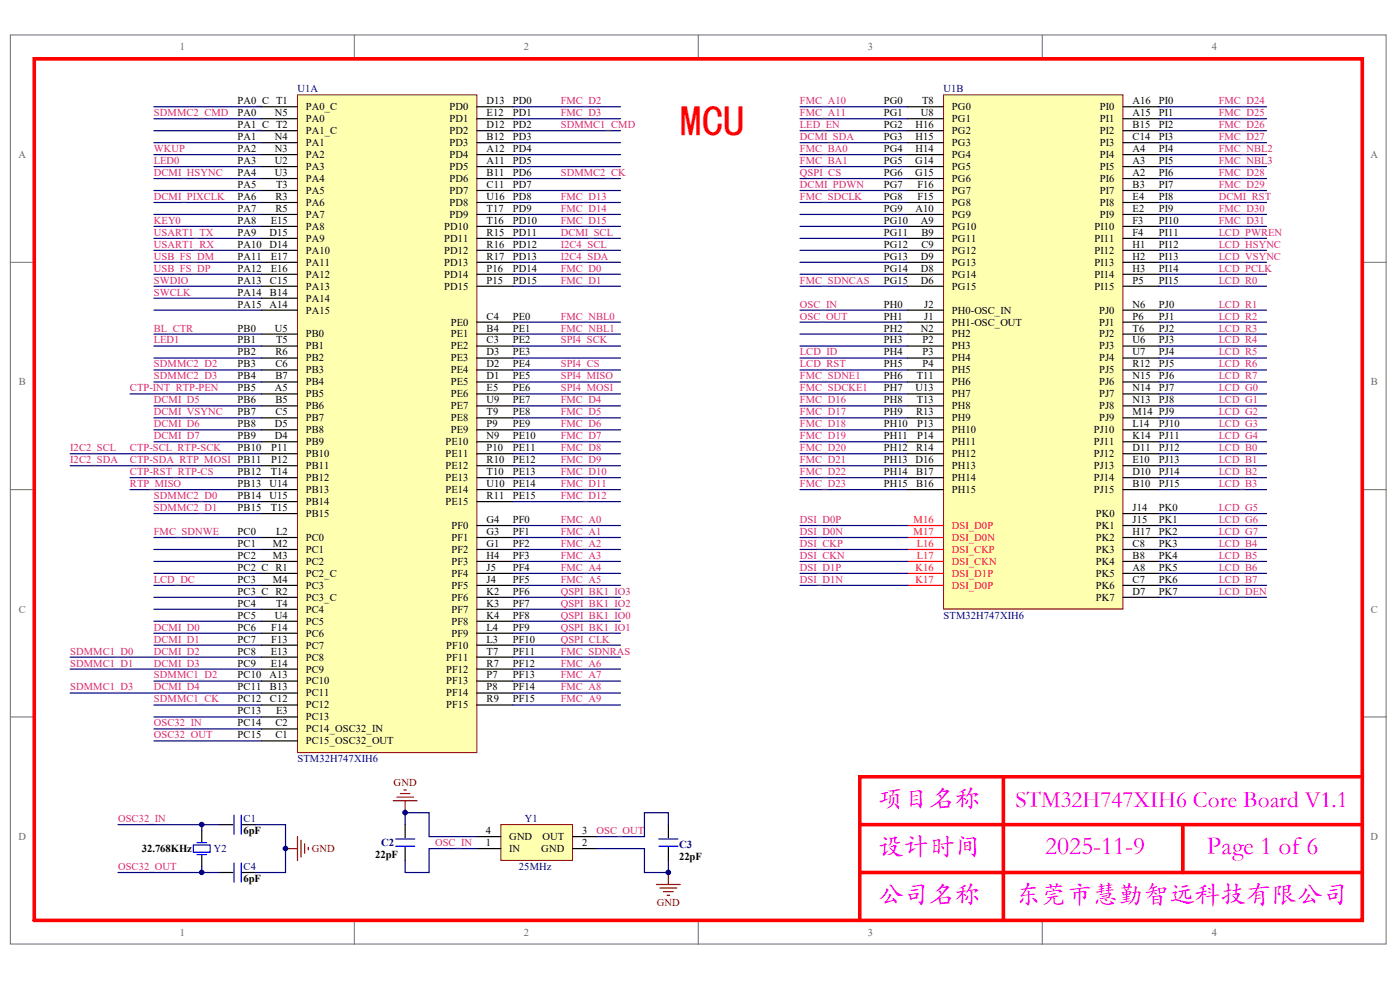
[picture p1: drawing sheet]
<svg xmlns="http://www.w3.org/2000/svg" width="291mm" height="204mm" viewBox="0 0 291 204" stroke-linecap="round" stroke-linejoin="round" font-family="sans-serif">
<g fill="#fff" stroke="#696969" stroke-width=".21">
<path d="M2.1 7.3h286.1v188.9h-286.1z"/>
<path d="M7.1 12.2h276.1v179.1h-276.1z"/>
</g>
<path d="M73.7 7.3v4.9M145.2 7.3v4.9M216.7 7.3v4.9M2.1 54.5h5M283.2 54.5h5M2.1 101.8h5M283.2 101.8h5M2.1 149h5M283.2 149h5M73.7 191.3v5M145.2 191.3v5M216.7 191.3v5" fill="none" stroke="#696969" stroke-width=".21"/>
<path d="M7.1 12.2h276.1v179.1h-276.1zM178.7 171.4h104.5M208.6 161.5v29.8M245.9 171.4v10M283.2 161.5h-104.5v29.8M178.7 181.4h104.5" fill="none" stroke="#f00" stroke-width=".75"/>
<g fill="none" stroke="#000080" stroke-width=".25">
<path d="M32 22.2h22.4M32 24.7h22.4M32 27.2h22.4M32 29.7h22.4M32 32.1h22.4M32 34.6h22.4M32 37.1h22.4M32 39.6h22.4M106.6 22.2h22.4M106.6 24.7h22.4M106.6 27.2h22.4M106.6 29.7h22.4"/>
<path d="M106.6 32.1h22.4M106.6 34.6h22.4M106.6 37.1h22.4M106.6 39.6h22.4M166.3 22.2h22.4M166.3 24.7h22.4M166.3 27.2h22.4M166.3 29.7h22.4M166.3 32.1h22.4M166.3 34.6h22.4M166.3 37.1h22.4M166.3 39.6h22.4"/>
<path d="M240.9 22.2h22.4M240.9 24.7h22.4M240.9 27.2h22.4M240.9 29.7h22.4M240.9 32.1h22.4M240.9 34.6h22.4M240.9 37.1h22.4M240.9 39.6h22.4M32 42.1h22.4M32 44.6h22.4M32 47.1h22.4M32 49.5h22.4"/>
<path d="M32 52h22.4M32 54.5h22.4M32 57h22.4M32 59.5h22.4M106.6 42.1h22.4M106.6 44.6h22.4M106.6 47.1h22.4M106.6 49.5h22.4M106.6 52h22.4M106.6 54.5h22.4M106.6 57h22.4M106.6 59.5h22.4"/>
<path d="M166.3 42.1h22.4M166.3 44.6h22.4M166.3 47.1h22.4M166.3 49.5h22.4M166.3 52h22.4M166.3 54.5h22.4M166.3 57h22.4M166.3 59.5h22.4M240.9 42.1h22.4M240.9 44.6h22.4M240.9 47.1h22.4M240.9 49.5h22.4"/>
<path d="M240.9 52h22.4M240.9 54.5h22.4M240.9 57h22.4M240.9 59.5h22.4M32 62h22.4M32 64.5h22.4M32 69.4h22.4M32 71.9h22.4M32 74.4h22.4M32 76.9h22.4M32 79.4h22.4M106.6 69.4h22.4"/>
<path d="M106.6 71.9h22.4M106.6 74.4h22.4M106.6 76.9h22.4M106.6 79.4h22.4M106.6 67h22.4M166.3 64.5h22.4M166.3 69.4h22.4M166.3 71.9h22.4M166.3 74.4h22.4M166.3 76.9h22.4M166.3 79.4h22.4M166.3 67h22.4"/>
<path d="M240.9 64.5h22.4M240.9 69.4h22.4M240.9 71.9h22.4M240.9 74.4h22.4M240.9 76.9h22.4M240.9 79.4h22.4M240.9 67h22.4M27 81.9h27.4M27 99.3h27.4M32 84.4h22.4M32 86.9h22.4M32 89.3h22.4"/>
<path d="M32 91.8h22.4M106.6 81.9h22.4M106.6 84.4h22.4M106.6 86.9h22.4M106.6 89.3h22.4M106.6 91.8h22.4M106.6 99.3h22.4M106.6 94.3h22.4M106.6 96.8h22.4M166.3 81.9h22.4M166.3 84.4h22.4M166.3 86.9h22.4"/>
<path d="M166.3 89.3h22.4M166.3 91.8h22.4M166.3 99.3h22.4M166.3 94.3h22.4M166.3 96.8h22.4M240.9 81.9h22.4M240.9 84.4h22.4M240.9 86.9h22.4M240.9 89.3h22.4M240.9 91.8h22.4M240.9 99.3h22.4M240.9 94.3h22.4"/>
<path d="M240.9 96.8h22.4M27 101.8h27.4M32 104.3h22.4M32 106.7h22.4M32 111.7h22.4M32 114.2h22.4M32 116.7h22.4M32 119.2h22.4M106.6 101.8h22.4M106.6 104.3h22.4M106.6 111.7h22.4M106.6 114.2h22.4"/>
<path d="M106.6 116.7h22.4M106.6 119.2h22.4M106.6 109.2h22.4M166.3 101.8h22.4M240.9 101.8h22.4M240.9 106.7h22.4M240.9 111.7h22.4M240.9 114.2h22.4M240.9 116.7h22.4M240.9 119.2h22.4M240.9 109.2h22.4M32 121.7h22.4"/>
<path d="M32 124.2h22.4M32 126.6h22.4M32 129.1h22.4M32 131.6h22.4M32 134.1h22.4M106.6 121.7h22.4M106.6 124.2h22.4M106.6 126.6h22.4M106.6 129.1h22.4M106.6 131.6h22.4M106.6 134.1h22.4M106.6 136.6h22.4"/>
<path d="M106.6 139.1h22.4M240.9 121.7h22.4M240.9 124.2h22.4M32 146.5h22.4M32 149h22.4M32 151.5h22.4M32 154h22.4M106.6 146.5h22.4M106.6 141.6h22.4M106.6 144.1h22.4M53.1 171.4h6.3v10h-6.3"/>
</g>
<path d="M41.9 172.7v2.4M41.9 177.6v2.5M45.7 171.4h2.7M50.4 171.4h2.7M84.2 171.4v2.7M84.2 176.1v2.8M138.9 171.4v2.7M138.9 176.1v2.8M45.7 181.4h2.7M50.4 181.4h2.7" fill="none" stroke="#000" stroke-width=".25"/>
<path d="M40.2 175.6h3.5v1.5h-3.5zM40.9 175.1h2M40.9 177.6h2M48.7 169.4v4M48.7 179.4v3.9M50.2 169.4v4M50.2 179.4v3.9M82.2 174.4h4M82.2 175.9h4M137 174.4h3.9M137 175.9h3.9" fill="none" stroke="#00f" stroke-width=".25"/>
<path d="M59.4 176.4h2.4M61.8 173.9v5M62.6 174.6v3.5M63.3 175.4v2M64.1 176.1v.5" fill="none" stroke="#800000" stroke-width=".25"/>
<path d="M104.1 171.4h14.9v7.4h-14.9z" fill="#ffffb0" stroke="#800000" stroke-width=".21"/>
<path d="M99.1 176.4h5M99.1 173.9h5M119 176.4h5M119 173.9h5" fill="none" stroke="#000" stroke-width=".25"/>
<path d="M81.7 166.4h5M82.5 165.7h3.5M83.2 164.9h2M84 164.2h.5M84.2 166.4v2.5M136.5 183.8h4.9M137.2 184.6h3.5M138 185.3h1.9M138.7 186.1h.5M138.9 181.4v2.4" fill="none" stroke="#800000" stroke-width=".25"/>
<g fill="none" stroke="#000080" stroke-width=".25">
<path d="M14.6 94.3h39.8M14.6 96.8h39.8M14.6 136.6h39.8M14.6 139.1h39.8M14.6 144.1h39.8M32 141.6h22.4M24.5 171.4h17.4M45.7 171.4h-3.8v1.3M84.2 171.4v-2.5h5v5h9.9M99.1 176.4h-9.9v5h-5v-2.5M124 176.4h10v5h4.9v-2.5M138.9 171.4v-2.5h-4.9v5h-10"/>
<path d="M24.5 181.4h17.4M41.9 180.1v1.3h3.8"/>
</g>
<path d="M61.8 19.7h37.3v136.7h-37.3z" fill="#ffffb0" stroke="#800000" stroke-width=".21"/>
<g fill="none" stroke="#000" stroke-width=".25">
<path d="M54.4 22.2h7.4M54.4 24.7h7.4M54.4 27.2h7.4M54.4 29.7h7.4M54.4 34.6h7.4M54.4 37.1h7.4M54.4 39.6h7.4M54.4 32.1h7.4M99.1 22.2h7.5M99.1 24.7h7.5M99.1 27.2h7.5M99.1 29.7h7.5"/>
<path d="M99.1 34.6h7.5M99.1 37.1h7.5M99.1 39.6h7.5M99.1 32.1h7.5M54.4 42.1h7.4M54.4 44.6h7.4M54.4 47.1h7.4M54.4 49.5h7.4M54.4 52h7.4M54.4 54.5h7.4M54.4 57h7.4M54.4 59.5h7.4"/>
<path d="M99.1 42.1h7.5M99.1 44.6h7.5M99.1 47.1h7.5M99.1 49.5h7.5M99.1 52h7.5M99.1 54.5h7.5M99.1 57h7.5M99.1 59.5h7.5M54.4 62h7.4M54.4 64.5h7.4M54.4 69.4h7.4M54.4 71.9h7.4"/>
<path d="M54.4 74.4h7.4M54.4 76.9h7.4M54.4 79.4h7.4M99.1 69.4h7.5M99.1 71.9h7.5M99.1 74.4h7.5M99.1 76.9h7.5M99.1 79.4h7.5M99.1 67h7.5M54.4 81.9h7.4M54.4 84.4h7.4M54.4 86.9h7.4"/>
<path d="M54.4 89.3h7.4M54.4 91.8h7.4M54.4 94.3h7.4M54.4 96.8h7.4M54.4 99.3h7.4M99.1 81.9h7.5M99.1 84.4h7.5M99.1 86.9h7.5M99.1 89.3h7.5M99.1 91.8h7.5M99.1 94.3h7.5M99.1 96.8h7.5"/>
<path d="M99.1 99.3h7.5M54.4 101.8h7.4M54.4 104.3h7.4M54.4 106.7h7.4M54.4 111.7h7.4M54.4 114.2h7.4M54.4 116.7h7.4M54.4 119.2h7.4M99.1 101.8h7.5M99.1 104.3h7.5M99.1 111.7h7.5M99.1 114.2h7.5"/>
<path d="M99.1 116.7h7.5M99.1 119.2h7.5M99.1 109.2h7.5M54.4 121.7h7.4M54.4 124.2h7.4M54.4 126.6h7.4M54.4 129.1h7.4M54.4 131.6h7.4M54.4 134.1h7.4M54.4 136.6h7.4M54.4 139.1h7.4M99.1 121.7h7.5"/>
<path d="M99.1 124.2h7.5M99.1 126.6h7.5M99.1 129.1h7.5M99.1 131.6h7.5M99.1 134.1h7.5M99.1 136.6h7.5M99.1 139.1h7.5M54.4 141.6h7.4M54.4 144.1h7.4M54.4 146.5h7.4M54.4 149h7.4M54.4 151.5h7.4"/>
<path d="M54.4 154h7.4M99.1 141.6h7.5M99.1 144.1h7.5M99.1 146.5h7.5"/>
</g>
<path d="M196.2 19.7h37.2v106.9h-37.2z" fill="#ffffb0" stroke="#800000" stroke-width=".21"/>
<g fill="none" stroke="#000" stroke-width=".25">
<path d="M188.7 22.2h7.5M188.7 24.7h7.5M188.7 27.2h7.5M188.7 29.7h7.5M188.7 32.1h7.5M188.7 34.6h7.5M188.7 37.1h7.5M188.7 39.6h7.5M233.5 22.2h7.4M233.5 24.7h7.4M233.5 27.2h7.4M233.5 29.7h7.4"/>
<path d="M233.5 32.1h7.4M233.5 34.6h7.4M233.5 37.1h7.4M233.5 39.6h7.4M188.7 42.1h7.5M188.7 44.6h7.5M188.7 47.1h7.5M188.7 49.5h7.5M188.7 52h7.5M188.7 54.5h7.5M188.7 57h7.5M188.7 59.5h7.5"/>
<path d="M233.5 42.1h7.4M233.5 44.6h7.4M233.5 47.1h7.4M233.5 49.5h7.4M233.5 52h7.4M233.5 54.5h7.4M233.5 57h7.4M233.5 59.5h7.4M188.7 64.5h7.5M188.7 67h7.5M188.7 69.4h7.5M188.7 71.9h7.5"/>
<path d="M188.7 74.4h7.5M188.7 76.9h7.5M188.7 79.4h7.5M233.5 64.5h7.4M233.5 67h7.4M233.5 69.4h7.4M233.5 71.9h7.4M233.5 74.4h7.4M233.5 76.9h7.4M233.5 79.4h7.4M188.7 81.9h7.5M188.7 84.4h7.5"/>
<path d="M188.7 86.9h7.5M188.7 89.3h7.5M188.7 91.8h7.5M188.7 94.3h7.5M188.7 96.8h7.5M188.7 99.3h7.5M233.5 81.9h7.4M233.5 84.4h7.4M233.5 86.9h7.4M233.5 89.3h7.4M233.5 91.8h7.4M233.5 94.3h7.4"/>
<path d="M233.5 96.8h7.4M233.5 99.3h7.4M188.7 101.8h7.5M233.5 101.8h7.4M233.5 106.7h7.4M233.5 109.2h7.4M233.5 111.7h7.4M233.5 114.2h7.4M233.5 116.7h7.4M233.5 119.2h7.4M233.5 121.7h7.4M233.5 124.2h7.4"/>
</g>
<path d="M188.7 109.2h7.5M188.7 111.7h7.5M188.7 119.2h7.5M188.7 114.2h7.5M188.7 116.7h7.5M188.7 121.7h7.5" fill="none" stroke="#ee0e22" stroke-width=".25"/>
<path d="M166.3 109.2h22.4M166.3 111.7h22.4M166.3 114.2h22.4M166.3 116.7h22.4M166.3 119.2h22.4M166.3 121.7h22.4" fill="none" stroke="#000080" stroke-width=".25"/>
<g fill="#000080" stroke="#000080" stroke-width=".21">
<circle cx="41.9" cy="181.3" r=".48"/>
<circle cx="41.9" cy="171.4" r=".48"/>
<circle cx="59.3" cy="176.4" r=".48"/>
<circle cx="84.2" cy="168.9" r=".48"/>
<circle cx="138.9" cy="181.3" r=".48"/>
</g>
<g font-size="9" fill="#f00">
<text x="141.4" y="28.4">MU</text>
<text x="145.9" y="28.4">C</text>
</g>
<g font-size="5.3" fill="#f0f">
<text x="182.5" y="167.6">项目名称</text>
<text x="182.5" y="177.5">设计时间</text>
<text x="217.3" y="177.5">2025-11-9</text>
<text x="250.9" y="177.5">Page 1 of 6</text>
<text x="182.5" y="187.5">公司名称</text>
<text x="211.1" y="187.5">东莞市慧勤智远科技有限公司</text>
</g>
<text font-size="4.9" fill="#f0f" x="211.1" y="167.7">STM32H747XIH6 Core Board V1.1</text>
<g font-size="2.2" fill="#696969">
<text x="37.4" y="10.5">1</text>
<text x="108.9" y="10.5">2</text>
<text x="180.4" y="10.5">3</text>
<text x="251.9" y="10.5">4</text>
<text x="3.8" y="32.8">A</text>
<text x="284.9" y="32.8">A</text>
<text x="3.9" y="80.1">B</text>
<text x="285" y="80.1">B</text>
<text x="3.9" y="127.4">C</text>
<text x="285" y="127.4">C</text>
<text x="3.8" y="174.6">D</text>
<text x="284.9" y="174.6">D</text>
<text x="37.4" y="194.5">1</text>
<text x="108.9" y="194.5">2</text>
<text x="180.4" y="194.5">3</text>
<text x="251.9" y="194.5">4</text>
</g>
<g font-size="2.2">
<text x="49.4" y="21.7">PA0_C T1</text>
<text x="63.6" y="22.9">PA0_C</text>
<text x="93.5" y="22.9">PD0</text>
<text x="101.1" y="21.7">D13</text>
<text x="106.6" y="21.7">PD0</text>
<text x="183.7" y="21.7">PG0</text>
<text x="191.7" y="21.7">T8</text>
<text x="197.9" y="22.9">PG0</text>
<text x="228.7" y="22.9">PI0</text>
<text x="235.4" y="21.7">A16</text>
<text x="240.9" y="21.7">PI0</text>
<text x="49.4" y="24.1">PA0</text>
<text x="49.4" y="29.1">PA1</text>
<text x="49.4" y="26.6">PA1_C T2</text>
<text x="57.1" y="24.1">N5</text>
<text x="57.1" y="29.1">N4</text>
<text x="63.6" y="25.4">PA0</text>
<text x="63.6" y="27.9">PA1_C</text>
<text x="93.5" y="25.4">PD1</text>
<text x="93.5" y="27.9">PD2</text>
<text x="101.1" y="24.1">E12</text>
<text x="101.1" y="26.6">D12</text>
<text x="101.1" y="29.1">B12</text>
<text x="106.6" y="24.1">PD1</text>
<text x="106.6" y="26.6">PD2</text>
<text x="106.6" y="29.1">PD3</text>
<text x="183.7" y="24.1">PG1</text>
<text x="183.7" y="26.6">PG2</text>
<text x="183.7" y="29.1">PG3</text>
<text x="190.3" y="26.6">H16</text>
<text x="190.3" y="29.1">H15</text>
<text x="191.5" y="24.1">U8</text>
<text x="197.9" y="25.4">PG1</text>
<text x="197.9" y="27.9">PG2</text>
<text x="228.7" y="25.4">PI1</text>
<text x="228.7" y="27.9">PI2</text>
<text x="235.4" y="24.1">A15</text>
<text x="235.4" y="26.6">B15</text>
<text x="235.4" y="29.1">C14</text>
<text x="240.9" y="24.1">PI1</text>
<text x="240.9" y="26.6">PI2</text>
<text x="240.9" y="29.1">PI3</text>
<text x="49.4" y="31.6">PA2</text>
<text x="49.4" y="34.1">PA3</text>
<text x="57.1" y="34.1">U2</text>
<text x="57.1" y="31.6">N3</text>
<text x="63.6" y="30.4">PA1</text>
<text x="63.6" y="35.3">PA3</text>
<text x="63.6" y="32.8">PA2</text>
<text x="93.5" y="30.4">PD3</text>
<text x="93.5" y="32.8">PD4</text>
<text x="93.5" y="35.3">PD5</text>
<text x="101.1" y="31.6">A12</text>
<text x="101.1" y="34.1">A11</text>
<text x="106.6" y="31.6">PD4</text>
<text x="106.6" y="34.1">PD5</text>
<text x="183.7" y="31.6">PG4</text>
<text x="183.7" y="34.1">PG5</text>
<text x="190.3" y="34.1">G14</text>
<text x="190.3" y="31.6">H14</text>
<text x="197.9" y="30.4">PG3</text>
<text x="197.9" y="32.8">PG4</text>
<text x="197.9" y="35.3">PG5</text>
<text x="228.7" y="30.4">PI3</text>
<text x="228.7" y="32.8">PI4</text>
<text x="228.7" y="35.3">PI5</text>
<text x="235.4" y="31.6">A4</text>
<text x="235.4" y="34.1">A3</text>
<text x="240.9" y="31.6">PI4</text>
<text x="240.9" y="34.1">PI5</text>
<text x="49.4" y="36.6">PA4</text>
<text x="49.4" y="39.1">PA5</text>
<text x="49.4" y="41.6">PA6</text>
<text x="57.1" y="36.6">U3</text>
<text x="57.2" y="41.6">R3</text>
<text x="57.4" y="39.1">T3</text>
<text x="63.6" y="37.8">PA4</text>
<text x="63.6" y="40.3">PA5</text>
<text x="93.5" y="37.8">PD6</text>
<text x="93.5" y="40.3">PD7</text>
<text x="101.1" y="36.6">B11</text>
<text x="101.1" y="39.1">C11</text>
<text x="101.1" y="41.6">U16</text>
<text x="106.6" y="36.6">PD6</text>
<text x="106.6" y="39.1">PD7</text>
<text x="106.6" y="41.6">PD8</text>
<text x="183.7" y="36.6">PG6</text>
<text x="183.7" y="39.1">PG7</text>
<text x="183.7" y="41.6">PG8</text>
<text x="190.3" y="36.6">G15</text>
<text x="190.7" y="39.1">F16</text>
<text x="190.7" y="41.6">F15</text>
<text x="197.9" y="37.8">PG6</text>
<text x="197.9" y="40.3">PG7</text>
<text x="228.7" y="37.8">PI6</text>
<text x="228.7" y="40.3">PI7</text>
<text x="235.4" y="36.6">A2</text>
<text x="235.4" y="39.1">B3</text>
<text x="235.4" y="41.6">E4</text>
<text x="240.9" y="36.6">PI6</text>
<text x="240.9" y="39.1">PI7</text>
<text x="240.9" y="41.6">PI8</text>
<text x="49.4" y="44">PA7</text>
<text x="49.4" y="46.5">PA8</text>
<text x="56.3" y="46.5">E15</text>
<text x="57.2" y="44">R5</text>
<text x="63.6" y="42.8">PA6</text>
<text x="63.6" y="45.3">PA7</text>
<text x="63.6" y="47.8">PA8</text>
<text x="92.3" y="47.8">PD10</text>
<text x="93.5" y="42.8">PD8</text>
<text x="93.5" y="45.3">PD9</text>
<text x="101.1" y="44">T17</text>
<text x="101.1" y="46.5">T16</text>
<text x="106.6" y="44">PD9</text>
<text x="106.6" y="46.5">PD10</text>
<text x="183.7" y="44">PG9</text>
<text x="183.7" y="46.5">PG10</text>
<text x="190.3" y="44">A10</text>
<text x="191.5" y="46.5">A9</text>
<text x="197.9" y="42.8">PG8</text>
<text x="197.9" y="45.3">PG9</text>
<text x="197.9" y="47.8">PG10</text>
<text x="227.5" y="47.8">PI10</text>
<text x="228.7" y="42.8">PI8</text>
<text x="228.7" y="45.3">PI9</text>
<text x="235.4" y="44">E2</text>
<text x="235.4" y="46.5">F3</text>
<text x="240.9" y="44">PI9</text>
<text x="240.9" y="46.5">PI10</text>
<text x="49.4" y="49">PA9</text>
<text x="49.4" y="51.5">PA10</text>
<text x="49.4" y="54">PA11</text>
<text x="56" y="49">D15</text>
<text x="56" y="51.5">D14</text>
<text x="56.3" y="54">E17</text>
<text x="63.6" y="50.3">PA9</text>
<text x="63.6" y="52.7">PA10</text>
<text x="92.3" y="50.3">PD11</text>
<text x="92.3" y="52.7">PD12</text>
<text x="101.1" y="49">R15</text>
<text x="101.1" y="51.5">R16</text>
<text x="101.1" y="54">R17</text>
<text x="106.6" y="49">PD11</text>
<text x="106.6" y="51.5">PD12</text>
<text x="106.6" y="54">PD13</text>
<text x="183.7" y="49">PG11</text>
<text x="183.7" y="51.5">PG12</text>
<text x="183.7" y="54">PG13</text>
<text x="191.5" y="54">D9</text>
<text x="191.6" y="49">B9</text>
<text x="191.6" y="51.5">C9</text>
<text x="197.9" y="50.3">PG11</text>
<text x="197.9" y="52.7">PG12</text>
<text x="227.5" y="50.3">PI11</text>
<text x="227.5" y="52.7">PI12</text>
<text x="235.4" y="49">F4</text>
<text x="235.4" y="51.5">H1</text>
<text x="235.4" y="54">H2</text>
<text x="240.9" y="49">PI11</text>
<text x="240.9" y="51.5">PI12</text>
<text x="240.9" y="54">PI13</text>
<text x="49.4" y="56.5">PA12</text>
<text x="49.4" y="59">PA13</text>
<text x="56.1" y="59">C15</text>
<text x="56.3" y="56.5">E16</text>
<text x="63.6" y="55.2">PA11</text>
<text x="63.6" y="57.7">PA12</text>
<text x="92.3" y="55.2">PD13</text>
<text x="92.3" y="57.7">PD14</text>
<text x="101.1" y="56.5">P16</text>
<text x="101.1" y="59">P15</text>
<text x="106.6" y="56.5">PD14</text>
<text x="106.6" y="59">PD15</text>
<text x="183.7" y="56.5">PG14</text>
<text x="183.7" y="59">PG15</text>
<text x="191.5" y="56.5">D8</text>
<text x="191.5" y="59">D6</text>
<text x="197.9" y="55.2">PG13</text>
<text x="197.9" y="57.7">PG14</text>
<text x="227.5" y="55.2">PI13</text>
<text x="227.5" y="57.7">PI14</text>
<text x="235.4" y="56.5">H3</text>
<text x="235.4" y="59">P5</text>
<text x="240.9" y="56.5">PI14</text>
<text x="240.9" y="59">PI15</text>
<text x="49.4" y="61.4">PA14</text>
<text x="49.4" y="63.9">PA15</text>
<text x="56" y="63.9">A14</text>
<text x="56.1" y="61.4">B14</text>
<text x="63.6" y="60.2">PA13</text>
<text x="63.6" y="62.7">PA14</text>
<text x="63.6" y="65.2">PA15</text>
<text x="92.3" y="60.2">PD15</text>
<text x="183.7" y="63.9">PH0</text>
<text x="192.1" y="63.9">J2</text>
<text x="197.9" y="60.2">PG15</text>
<text x="197.9" y="65.2">PH0-OSC_IN</text>
<text x="227.5" y="60.2">PI15</text>
<text x="228.5" y="65.2">PJ0</text>
<text x="235.4" y="63.9">N6</text>
<text x="240.9" y="63.9">PJ0</text>
<text x="49.4" y="68.9">PB0</text>
<text x="49.4" y="71.4">PB1</text>
<text x="57.1" y="68.9">U5</text>
<text x="57.4" y="71.4">T5</text>
<text x="63.6" y="70.2">PB0</text>
<text x="93.7" y="67.7">PE0</text>
<text x="93.7" y="70.2">PE1</text>
<text x="101.1" y="66.4">C4</text>
<text x="101.1" y="68.9">B4</text>
<text x="101.1" y="71.4">C3</text>
<text x="106.6" y="66.4">PE0</text>
<text x="106.6" y="68.9">PE1</text>
<text x="106.6" y="71.4">PE2</text>
<text x="183.7" y="66.4">PH1</text>
<text x="183.7" y="68.9">PH2</text>
<text x="183.7" y="71.4">PH3</text>
<text x="191.5" y="68.9">N2</text>
<text x="191.8" y="71.4">P2</text>
<text x="192.1" y="66.4">J1</text>
<text x="197.9" y="67.7">PH1-OSC_OUT</text>
<text x="197.9" y="70.2">PH2</text>
<text x="228.5" y="67.7">PJ1</text>
<text x="228.5" y="70.2">PJ2</text>
<text x="235.4" y="66.4">P6</text>
<text x="235.4" y="68.9">T6</text>
<text x="235.4" y="71.4">U6</text>
<text x="240.9" y="66.4">PJ1</text>
<text x="240.9" y="68.9">PJ2</text>
<text x="240.9" y="71.4">PJ3</text>
<text x="49.4" y="73.9">PB2</text>
<text x="49.4" y="76.4">PB3</text>
<text x="57.2" y="73.9">R6</text>
<text x="57.2" y="76.4">C6</text>
<text x="63.6" y="72.6">PB1</text>
<text x="63.6" y="75.1">PB2</text>
<text x="63.6" y="77.6">PB3</text>
<text x="93.7" y="72.6">PE2</text>
<text x="93.7" y="75.1">PE3</text>
<text x="93.7" y="77.6">PE4</text>
<text x="101.1" y="73.9">D3</text>
<text x="101.1" y="76.4">D2</text>
<text x="106.6" y="73.9">PE3</text>
<text x="106.6" y="76.4">PE4</text>
<text x="183.7" y="73.9">PH4</text>
<text x="183.7" y="76.4">PH5</text>
<text x="191.8" y="73.9">P3</text>
<text x="191.8" y="76.4">P4</text>
<text x="197.9" y="72.6">PH3</text>
<text x="197.9" y="75.1">PH4</text>
<text x="197.9" y="77.6">PH5</text>
<text x="228.5" y="72.6">PJ3</text>
<text x="228.5" y="75.1">PJ4</text>
<text x="228.5" y="77.6">PJ5</text>
<text x="235.4" y="73.9">U7</text>
<text x="235.4" y="76.4">R12</text>
<text x="240.9" y="73.9">PJ4</text>
<text x="240.9" y="76.4">PJ5</text>
<text x="49.4" y="78.9">PB4</text>
<text x="49.4" y="81.3">PB5</text>
<text x="49.4" y="83.8">PB6</text>
<text x="57.1" y="81.3">A5</text>
<text x="57.2" y="78.9">B7</text>
<text x="57.2" y="83.8">B5</text>
<text x="63.6" y="80.1">PB4</text>
<text x="63.6" y="82.6">PB5</text>
<text x="93.7" y="80.1">PE5</text>
<text x="93.7" y="82.6">PE6</text>
<text x="101.1" y="78.9">D1</text>
<text x="101.1" y="81.3">E5</text>
<text x="101.1" y="83.8">U9</text>
<text x="106.6" y="78.9">PE5</text>
<text x="106.6" y="81.3">PE6</text>
<text x="106.6" y="83.8">PE7</text>
<text x="183.7" y="78.9">PH6</text>
<text x="183.7" y="81.3">PH7</text>
<text x="183.7" y="83.8">PH8</text>
<text x="190.3" y="81.3">U13</text>
<text x="190.6" y="78.9">T11</text>
<text x="190.6" y="83.8">T13</text>
<text x="197.9" y="80.1">PH6</text>
<text x="197.9" y="82.6">PH7</text>
<text x="228.5" y="80.1">PJ6</text>
<text x="228.5" y="82.6">PJ7</text>
<text x="235.4" y="78.9">N15</text>
<text x="235.4" y="81.3">N14</text>
<text x="235.4" y="83.8">N13</text>
<text x="240.9" y="78.9">PJ6</text>
<text x="240.9" y="81.3">PJ7</text>
<text x="240.9" y="83.8">PJ8</text>
<text x="49.4" y="86.3">PB7</text>
<text x="49.4" y="88.8">PB8</text>
<text x="57.1" y="88.8">D5</text>
<text x="57.2" y="86.3">C5</text>
<text x="63.6" y="85.1">PB6</text>
<text x="63.6" y="87.6">PB7</text>
<text x="93.7" y="85.1">PE7</text>
<text x="93.7" y="87.6">PE8</text>
<text x="101.1" y="86.3">T9</text>
<text x="101.1" y="88.8">P9</text>
<text x="106.6" y="86.3">PE8</text>
<text x="106.6" y="88.8">PE9</text>
<text x="183.7" y="86.3">PH9</text>
<text x="183.7" y="88.8">PH10</text>
<text x="190.4" y="86.3">R13</text>
<text x="190.7" y="88.8">P13</text>
<text x="197.9" y="85.1">PH8</text>
<text x="197.9" y="87.6">PH9</text>
<text x="228.5" y="85.1">PJ8</text>
<text x="228.5" y="87.6">PJ9</text>
<text x="235.4" y="86.3">M14 PJ9</text>
<text x="235.4" y="88.8">L14</text>
<text x="240.9" y="88.8">PJ10</text>
<text x="49.4" y="91.3">PB9</text>
<text x="49.4" y="93.8">PB10</text>
<text x="56.4" y="93.8">P11</text>
<text x="57.1" y="91.3">D4</text>
<text x="63.6" y="90">PB8</text>
<text x="63.6" y="92.5">PB9</text>
<text x="63.6" y="95">PB10</text>
<text x="92.6" y="92.5">PE10</text>
<text x="92.6" y="95">PE11</text>
<text x="93.7" y="90">PE9</text>
<text x="101.1" y="91.3">N9</text>
<text x="101.1" y="93.8">P10</text>
<text x="106.6" y="91.3">PE10</text>
<text x="106.6" y="93.8">PE11</text>
<text x="183.7" y="91.3">PH11</text>
<text x="183.7" y="93.8">PH12</text>
<text x="190.4" y="93.8">R14</text>
<text x="190.7" y="91.3">P14</text>
<text x="197.9" y="90">PH10</text>
<text x="197.9" y="92.5">PH11</text>
<text x="197.9" y="95">PH12</text>
<text x="227.4" y="90">PJ10</text>
<text x="227.4" y="92.5">PJ11</text>
<text x="227.4" y="95">PJ12</text>
<text x="235.4" y="91.3">K14</text>
<text x="235.4" y="93.8">D11</text>
<text x="240.9" y="91.3">PJ11</text>
<text x="240.9" y="93.8">PJ12</text>
<text x="49.4" y="98.8">PB12</text>
<text x="49.4" y="101.2">PB13</text>
<text x="56" y="101.2">U14</text>
<text x="56.3" y="98.8">T14</text>
<text x="56.4" y="96.3">P12</text>
<text x="63.6" y="97.5">PB11</text>
<text x="63.6" y="100">PB12</text>
<text x="92.6" y="97.5">PE12</text>
<text x="92.6" y="100">PE13</text>
<text x="101.1" y="96.3">R10</text>
<text x="101.1" y="98.8">T10</text>
<text x="101.1" y="101.2">U10</text>
<text x="106.6" y="96.3">PE12</text>
<text x="106.6" y="98.8">PE13</text>
<text x="106.6" y="101.2">PE14</text>
<text x="183.7" y="96.3">PH13</text>
<text x="183.7" y="98.8">PH14</text>
<text x="183.7" y="101.2">PH15</text>
<text x="190.3" y="96.3">D16</text>
<text x="190.4" y="98.8">B17</text>
<text x="190.4" y="101.2">B16</text>
<text x="197.9" y="97.5">PH13</text>
<text x="197.9" y="100">PH14</text>
<text x="227.4" y="97.5">PJ13</text>
<text x="227.4" y="100">PJ14</text>
<text x="235.4" y="96.3">E10</text>
<text x="235.4" y="98.8">D10</text>
<text x="235.4" y="101.2">B10</text>
<text x="240.9" y="96.3">PJ13</text>
<text x="240.9" y="98.8">PJ14</text>
<text x="240.9" y="101.2">PJ15</text>
<text x="49.4" y="103.7">PB14</text>
<text x="49.4" y="106.2">PB15</text>
<text x="56" y="103.7">U15</text>
<text x="56.3" y="106.2">T15</text>
<text x="63.6" y="102.5">PB13</text>
<text x="63.6" y="105">PB14</text>
<text x="63.6" y="107.5">PB15</text>
<text x="92.6" y="102.5">PE14</text>
<text x="92.6" y="105">PE15</text>
<text x="101.1" y="103.7">R11</text>
<text x="106.6" y="103.7">PE15</text>
<text x="197.9" y="102.5">PH15</text>
<text x="227.4" y="102.5">PJ15</text>
<text x="227.8" y="107.5">PK0</text>
<text x="235.4" y="106.2">J14</text>
<text x="240.9" y="106.2">PK0</text>
<text x="49.4" y="111.2">PC0</text>
<text x="49.4" y="113.7">PC1</text>
<text x="56.7" y="113.7">M2</text>
<text x="57.4" y="111.2">L2</text>
<text x="63.6" y="112.4">PC0</text>
<text x="93.9" y="109.9">PF0</text>
<text x="93.9" y="112.4">PF1</text>
<text x="101.1" y="108.7">G4</text>
<text x="101.1" y="111.2">G3</text>
<text x="101.1" y="113.7">G1</text>
<text x="106.6" y="108.7">PF0</text>
<text x="106.6" y="111.2">PF1</text>
<text x="106.6" y="113.7">PF2</text>
<text x="227.8" y="109.9">PK1</text>
<text x="227.8" y="112.4">PK2</text>
<text x="235.4" y="108.7">J15</text>
<text x="235.4" y="111.2">H17</text>
<text x="235.4" y="113.7">C8</text>
<text x="240.9" y="108.7">PK1</text>
<text x="240.9" y="111.2">PK2</text>
<text x="240.9" y="113.7">PK3</text>
<text x="49.4" y="116.2">PC2</text>
<text x="49.4" y="118.6">PC2_C R1</text>
<text x="56.7" y="116.2">M3</text>
<text x="63.6" y="114.9">PC1</text>
<text x="63.6" y="117.4">PC2</text>
<text x="63.6" y="119.9">PC2_C</text>
<text x="93.9" y="114.9">PF2</text>
<text x="93.9" y="117.4">PF3</text>
<text x="93.9" y="119.9">PF4</text>
<text x="101.1" y="116.2">H4</text>
<text x="101.1" y="118.6">J5</text>
<text x="106.6" y="116.2">PF3</text>
<text x="106.6" y="118.6">PF4</text>
<text x="227.8" y="114.9">PK3</text>
<text x="227.8" y="117.4">PK4</text>
<text x="227.8" y="119.9">PK5</text>
<text x="235.4" y="116.2">B8</text>
<text x="235.4" y="118.6">A8</text>
<text x="240.9" y="116.2">PK4</text>
<text x="240.9" y="118.6">PK5</text>
<text x="49.4" y="121.1">PC3</text>
<text x="49.4" y="123.6">PC3_C R2</text>
<text x="56.7" y="121.1">M4</text>
<text x="63.6" y="122.4">PC3</text>
<text x="63.6" y="124.9">PC3_C</text>
<text x="93.9" y="122.4">PF5</text>
<text x="93.9" y="124.9">PF6</text>
<text x="101.1" y="121.1">J4</text>
<text x="101.1" y="123.6">K2</text>
<text x="106.6" y="121.1">PF5</text>
<text x="106.6" y="123.6">PF6</text>
<text x="227.8" y="122.4">PK6</text>
<text x="227.8" y="124.9">PK7</text>
<text x="235.4" y="121.1">C7</text>
<text x="235.4" y="123.6">D7</text>
<text x="240.9" y="121.1">PK6</text>
<text x="240.9" y="123.6">PK7</text>
<text x="49.4" y="126.1">PC4</text>
<text x="49.4" y="128.6">PC5</text>
<text x="49.4" y="131.1">PC6</text>
<text x="56.4" y="131.1">F14</text>
<text x="57.1" y="128.6">U4</text>
<text x="57.4" y="126.1">T4</text>
<text x="63.6" y="127.4">PC4</text>
<text x="63.6" y="129.8">PC5</text>
<text x="93.9" y="127.4">PF7</text>
<text x="93.9" y="129.8">PF8</text>
<text x="101.1" y="126.1">K3</text>
<text x="101.1" y="128.6">K4</text>
<text x="101.1" y="131.1">L4</text>
<text x="106.6" y="126.1">PF7</text>
<text x="106.6" y="128.6">PF8</text>
<text x="106.6" y="131.1">PF9</text>
<text x="49.4" y="133.6">PC7</text>
<text x="49.4" y="136.1">PC8</text>
<text x="56.3" y="136.1">E13</text>
<text x="56.4" y="133.6">F13</text>
<text x="63.6" y="132.3">PC6</text>
<text x="63.6" y="134.8">PC7</text>
<text x="63.6" y="137.3">PC8</text>
<text x="92.7" y="134.8">PF10</text>
<text x="92.7" y="137.3">PF11</text>
<text x="93.9" y="132.3">PF9</text>
<text x="101.1" y="133.6">L3</text>
<text x="101.1" y="136.1">T7</text>
<text x="106.6" y="133.6">PF10</text>
<text x="106.6" y="136.1">PF11</text>
<text x="49.4" y="138.5">PC9</text>
<text x="49.4" y="141">PC10</text>
<text x="49.4" y="143.5">PC11</text>
<text x="56" y="141">A13</text>
<text x="56.1" y="143.5">B13</text>
<text x="56.3" y="138.5">E14</text>
<text x="63.6" y="139.8">PC9</text>
<text x="63.6" y="142.3">PC10</text>
<text x="92.7" y="139.8">PF12</text>
<text x="92.7" y="142.3">PF13</text>
<text x="101.1" y="138.5">R7</text>
<text x="101.1" y="141">P7</text>
<text x="101.1" y="143.5">P8</text>
<text x="106.6" y="138.5">PF12</text>
<text x="106.6" y="141">PF13</text>
<text x="106.6" y="143.5">PF14</text>
<text x="49.4" y="146">PC12</text>
<text x="49.4" y="148.5">PC13</text>
<text x="56.1" y="146">C12</text>
<text x="57.4" y="148.5">E3</text>
<text x="63.6" y="144.8">PC11</text>
<text x="63.6" y="147.2">PC12</text>
<text x="63.6" y="149.7">PC13</text>
<text x="92.7" y="144.8">PF14</text>
<text x="92.7" y="147.2">PF15</text>
<text x="101.1" y="146">R9</text>
<text x="106.6" y="146">PF15</text>
<text x="49.4" y="151">PC14</text>
<text x="49.4" y="153.5">PC15</text>
<text x="57.2" y="151">C2</text>
<text x="57.2" y="153.5">C1</text>
<text x="63.6" y="152.2">PC14_OSC32_IN</text>
<text x="63.6" y="154.7">PC15_OSC32_OUT</text>
<text x="50.6" y="173.4">6pF</text>
<text x="101" y="173.4">4</text>
<text x="121" y="173.4">3</text>
<text x="29.5" y="177.2">32.768KHz</text>
<text x="78" y="178.4">22pF</text>
<text x="101" y="175.8">1</text>
<text x="105.9" y="177.1">IN</text>
<text x="105.9" y="174.6">GND</text>
<text x="112.5" y="177.1">GND</text>
<text x="112.8" y="174.6">OUT</text>
<text x="121" y="175.8">2</text>
<text x="141.2" y="178.7">22pF</text>
<text x="50.6" y="183.4">6pF</text>
</g>
<g font-size="2.2" fill="#000080">
<text x="61.8" y="19.2">U1A</text>
<text x="196.2" y="19.2">U1B</text>
<text x="196.2" y="128.6">STM32H747XIH6</text>
<text x="61.8" y="158.4">STM32H747XIH6</text>
<text x="50.6" y="170.9">C1</text>
<text x="109.1" y="170.9">Y1</text>
<text x="44.4" y="177.1">Y2</text>
<text x="79.3" y="175.9">C2</text>
<text x="141.2" y="176.2">C3</text>
<text x="50.6" y="180.8">C4</text>
<text x="107.9" y="180.8">25MHz</text>
</g>
<g font-size="2.2" fill="#da2467">
<text x="116.6" y="21.7">FMC_D2</text>
<text x="166.3" y="21.7">FMC_A10</text>
<text x="253.4" y="21.7">FMC_D24</text>
<text x="32" y="24.1">SDMMC2_CMD</text>
<text x="116.6" y="24.1">FMC_D3</text>
<text x="116.6" y="26.6">SDMMC1_CMD</text>
<text x="166.3" y="24.1">FMC_A11</text>
<text x="166.3" y="29.1">DCMI_SDA</text>
<text x="166.3" y="26.6">LED_EN</text>
<text x="253.4" y="24.1">FMC_D25</text>
<text x="253.4" y="26.6">FMC_D26</text>
<text x="253.4" y="29.1">FMC_D27</text>
<text x="32" y="34.1">LED0</text>
<text x="32" y="31.6">WKUP</text>
<text x="166.3" y="31.6">FMC_BA0</text>
<text x="166.3" y="34.1">FMC_BA1</text>
<text x="253.4" y="31.6">FMC_NBL2</text>
<text x="253.4" y="34.1">FMC_NBL3</text>
<text x="32" y="36.6">DCMI_HSYNC</text>
<text x="32" y="41.6">DCMI_PIXCLK</text>
<text x="116.6" y="41.6">FMC_D13</text>
<text x="116.6" y="36.6">SDMMC2_CK</text>
<text x="166.3" y="41.6">FMC_SDCLK</text>
<text x="166.3" y="36.6">QSPI_CS</text>
<text x="166.3" y="39.1">DCMI_PDWN</text>
<text x="253.4" y="36.6">FMC_D28</text>
<text x="253.4" y="39.1">FMC_D29</text>
<text x="253.4" y="41.6">DCMI_RST</text>
<text x="32" y="46.5">KEY0</text>
<text x="116.6" y="44">FMC_D14</text>
<text x="116.6" y="46.5">FMC_D15</text>
<text x="253.4" y="44">FMC_D30</text>
<text x="253.4" y="46.5">FMC_D31</text>
<text x="32" y="54">USB_FS_DM</text>
<text x="32" y="49">USART1_TX</text>
<text x="32" y="51.5">USART1_RX</text>
<text x="116.6" y="49">DCMI_SCL</text>
<text x="116.6" y="51.5">I2C4_SCL</text>
<text x="116.6" y="54">I2C4_SDA</text>
<text x="253.4" y="51.5">LCD_HSYNC</text>
<text x="253.4" y="54">LCD_VSYNC</text>
<text x="253.4" y="49">LCD_PWREN</text>
<text x="32" y="59">SWDIO</text>
<text x="32" y="56.5">USB_FS_DP</text>
<text x="116.6" y="56.5">FMC_D0</text>
<text x="116.6" y="59">FMC_D1</text>
<text x="166.3" y="59">FMC_SDNCAS</text>
<text x="253.4" y="59">LCD_R0</text>
<text x="253.4" y="56.5">LCD_PCLK</text>
<text x="32" y="61.4">SWCLK</text>
<text x="166.3" y="63.9">OSC_IN</text>
<text x="253.4" y="63.9">LCD_R1</text>
<text x="32" y="68.9">BL_CTR</text>
<text x="32" y="71.4">LED1</text>
<text x="116.6" y="66.4">FMC_NBL0</text>
<text x="116.6" y="68.9">FMC_NBL1</text>
<text x="116.6" y="71.4">SPI4_SCK</text>
<text x="166.3" y="66.4">OSC_OUT</text>
<text x="253.4" y="66.4">LCD_R2</text>
<text x="253.4" y="68.9">LCD_R3</text>
<text x="253.4" y="71.4">LCD_R4</text>
<text x="32" y="76.4">SDMMC2_D2</text>
<text x="116.6" y="76.4">SPI4_CS</text>
<text x="166.3" y="76.4">LCD_RST</text>
<text x="166.3" y="73.9">LCD_ID</text>
<text x="253.4" y="73.9">LCD_R5</text>
<text x="253.4" y="76.4">LCD_R6</text>
<text x="27" y="81.3">CTP-INT_RTP-PEN</text>
<text x="32" y="83.8">DCMI_D5</text>
<text x="32" y="78.9">SDMMC2_D3</text>
<text x="116.6" y="83.8">FMC_D4</text>
<text x="116.6" y="81.3">SPI4_MOSI</text>
<text x="116.6" y="78.9">SPI4_MISO</text>
<text x="166.3" y="83.8">FMC_D16</text>
<text x="166.3" y="78.9">FMC_SDNE1</text>
<text x="166.3" y="81.3">FMC_SDCKE1</text>
<text x="253.4" y="78.9">LCD_R7</text>
<text x="253.4" y="81.3">LCD_G0</text>
<text x="253.4" y="83.8">LCD_G1</text>
<text x="32" y="86.3">DCMI_VSYNC</text>
<text x="32" y="88.8">DCMI_D6</text>
<text x="116.6" y="86.3">FMC_D5</text>
<text x="116.6" y="88.8">FMC_D6</text>
<text x="166.3" y="86.3">FMC_D17</text>
<text x="166.3" y="88.8">FMC_D18</text>
<text x="253.4" y="86.3">LCD_G2</text>
<text x="253.4" y="88.8">LCD_G3</text>
<text x="14.6" y="93.8">I2C2_SCL</text>
<text x="27" y="93.8">CTP-SCL_RTP-SCK</text>
<text x="32" y="91.3">DCMI_D7</text>
<text x="116.6" y="91.3">FMC_D7</text>
<text x="116.6" y="93.8">FMC_D8</text>
<text x="166.3" y="91.3">FMC_D19</text>
<text x="166.3" y="93.8">FMC_D20</text>
<text x="253.4" y="91.3">LCD_G4</text>
<text x="253.4" y="93.8">LCD_B0</text>
<text x="14.6" y="96.3">I2C2_SDA</text>
<text x="27" y="96.3">CTP-SDA_RTP_MOSI PB11</text>
<text x="27" y="98.8">CTP-RST_RTP-CS</text>
<text x="27" y="101.2">RTP_MISO</text>
<text x="116.6" y="96.3">FMC_D9</text>
<text x="116.6" y="98.8">FMC_D10</text>
<text x="116.6" y="101.2">FMC_D11</text>
<text x="166.3" y="96.3">FMC_D21</text>
<text x="166.3" y="98.8">FMC_D22</text>
<text x="166.3" y="101.2">FMC_D23</text>
<text x="253.4" y="96.3">LCD_B1</text>
<text x="253.4" y="98.8">LCD_B2</text>
<text x="253.4" y="101.2">LCD_B3</text>
<text x="32" y="103.7">SDMMC2_D0</text>
<text x="32" y="106.2">SDMMC2_D1</text>
<text x="116.6" y="103.7">FMC_D12</text>
<text x="253.4" y="106.2">LCD_G5</text>
<text x="32" y="111.2">FMC_SDNWE</text>
<text x="116.6" y="108.7">FMC_A0</text>
<text x="116.6" y="111.2">FMC_A1</text>
<text x="116.6" y="113.7">FMC_A2</text>
<text x="166.3" y="108.7">DSI_D0P</text>
<text x="166.3" y="111.2">DSI_D0N</text>
<text x="166.3" y="113.7">DSI_CKP</text>
<text x="253.4" y="108.7">LCD_G6</text>
<text x="253.4" y="111.2">LCD_G7</text>
<text x="253.4" y="113.7">LCD_B4</text>
<text x="116.6" y="116.2">FMC_A3</text>
<text x="116.6" y="118.6">FMC_A4</text>
<text x="166.3" y="118.6">DSI_D1P</text>
<text x="166.3" y="116.2">DSI_CKN</text>
<text x="253.4" y="116.2">LCD_B5</text>
<text x="253.4" y="118.6">LCD_B6</text>
<text x="32" y="121.1">LCD_DC</text>
<text x="116.6" y="121.1">FMC_A5</text>
<text x="116.6" y="123.6">QSPI_BK1_IO3</text>
<text x="166.3" y="121.1">DSI_D1N</text>
<text x="253.4" y="121.1">LCD_B7</text>
<text x="253.4" y="123.6">LCD_DEN</text>
<text x="32" y="131.1">DCMI_D0</text>
<text x="116.6" y="128.6">QSPI_BK1_IO0</text>
<text x="116.6" y="131.1">QSPI_BK1_IO1</text>
<text x="116.6" y="126.1">QSPI_BK1_IO2</text>
<text x="14.6" y="136.1">SDMMC1_D0</text>
<text x="32" y="136.1">DCMI_D2</text>
<text x="32" y="133.6">DCMI_D1</text>
<text x="116.6" y="136.1">FMC_SDNRAS</text>
<text x="116.6" y="133.6">QSPI_CLK</text>
<text x="14.6" y="138.5">SDMMC1_D1</text>
<text x="14.6" y="143.5">SDMMC1_D3</text>
<text x="32" y="138.5">DCMI_D3</text>
<text x="32" y="143.5">DCMI_D4</text>
<text x="32" y="141">SDMMC1_D2</text>
<text x="116.6" y="138.5">FMC_A6</text>
<text x="116.6" y="141">FMC_A7</text>
<text x="116.6" y="143.5">FMC_A8</text>
<text x="32" y="146">SDMMC1_CK</text>
<text x="116.6" y="146">FMC_A9</text>
<text x="32" y="153.5">OSC32_OUT</text>
<text x="32" y="151">OSC32_IN</text>
<text x="24.5" y="170.9">OSC32_IN</text>
<text x="124" y="173.4">OSC_OUT</text>
<text x="90.4" y="175.8">OSC_IN</text>
<text x="24.5" y="180.8">OSC32_OUT</text>
</g>
<g font-size="2.2" fill="#ee0e22">
<text x="189.9" y="108.7">M16</text>
<text x="189.9" y="111.2">M17</text>
<text x="190.6" y="113.7">L16</text>
<text x="197.9" y="109.9">DSI_D0P</text>
<text x="197.9" y="112.4">DSI_D0N</text>
<text x="190.3" y="118.6">K16</text>
<text x="190.6" y="116.2">L17</text>
<text x="197.9" y="119.9">DSI_D1P</text>
<text x="197.9" y="114.9">DSI_CKP</text>
<text x="197.9" y="117.4">DSI_CKN</text>
<text x="190.3" y="121.1">K17</text>
<text x="197.9" y="122.4">DSI_D0P</text>
</g>
<g font-size="2.2" fill="#800000">
<text x="81.8" y="163.4">GND</text>
<text x="64.8" y="177.1">GND</text>
<text x="136.6" y="188.3">GND</text>
</g>
</svg>
